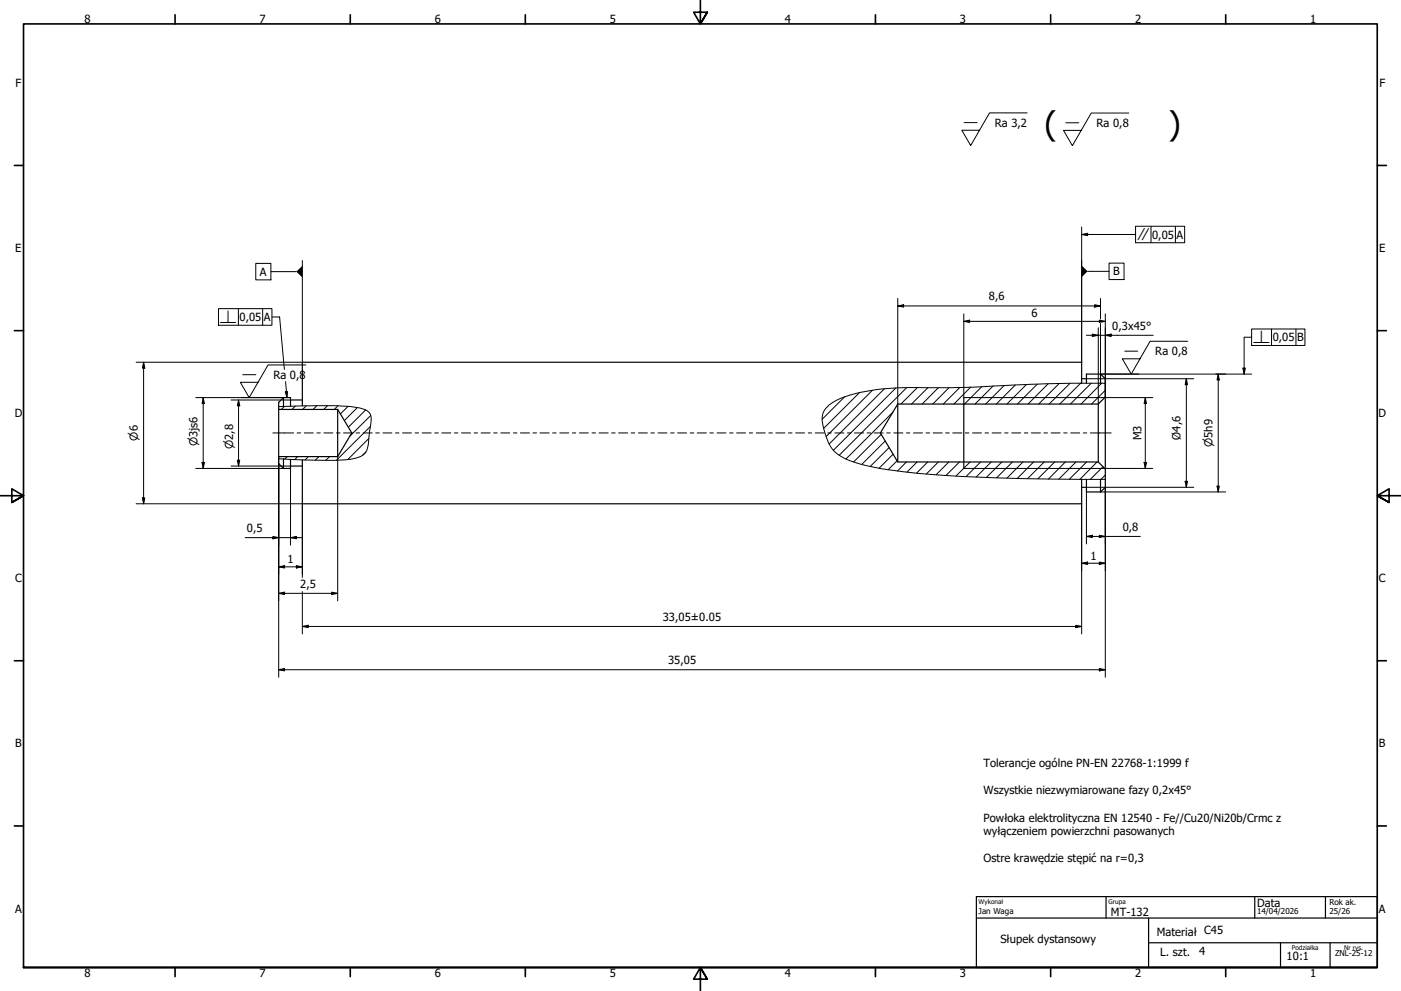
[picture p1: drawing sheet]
<svg xmlns="http://www.w3.org/2000/svg" width="594mm" height="420mm" viewBox="0 0 594 420" stroke-linecap="round" stroke-linejoin="round" font-family="sans-serif">
<!-- layer: Hatch (ISO) -->
<g fill="none" stroke="#000" stroke-width=".42">
<path d="M120.6 172.3l-1.3 1.3M125.2 172.2l-1.4 1.4M129.9 172.1l-1.6 1.5M134.4 172l-1.6 1.6M138.9 172l-1.6 1.6M143.3 172.1l-1.5 1.5M147.6 172.3l-3.3 3.2M151.6 172.8l-5.6 5.5M155.1 173.8l-7.4 7.3M157.2 176.1l-8.9 8.9M358.1 168.3l-9.5 9.5M364.4 166.5l-15.2 15.2"/>
<path d="M370 165.5l-19.7 19.6M375 164.9l-23.4 23.4M378.7 174.7l-20 19.9M379.9 164.5l-26.5 26.4M384.5 164.3l-28.6 28.7M389 164.3l-7 7M393.4 164.4l-6.9 6.9M397.9 164.4l-6.9 6.9M402.4 164.4l-6.9 6.9M407 164.3l-7 7M411.6 164.1l-7.1 7.2M416.3 163.9l-7.3 7.4"/>
<path d="M421.1 163.7l-7.7 7.6M425.8 163.4l-7.8 7.9M430.5 163.2l-8 8.1M435.2 163l-8.2 8.3M439.9 162.9l-8.5 8.4M444.5 162.7l-8.6 8.6M449.1 162.6l-8.7 8.7M453.7 162.5l-8.8 8.8M458.2 162.5l-8.8 8.8M462.7 162.5l-8.8 8.8M467.2 162.5l-8.8 8.8M468.7 165.5l-5.8 5.8"/>
<path d="M121.8 193.6l-1.1 1.1M126.2 193.6l-1.2 1.3M130.7 193.6l-1.4 1.5M135.3 193.6l-1.6 1.5M139.8 193.6l-1.7 1.6M155.1 191.6l-1.3 1.4M156.4 185.9l-9 9M157.1 180.8l-14.4 14.3M373.6 184.2l-11.7 11.7M375.3 187l-9.9 10M377 189.8l-8 8M378.7 192.6l-6 5.9"/>
<path d="M380.4 195.4l-3.8 3.8M384.4 195.9l-3.8 3.8M388.9 195.9l-4.3 4.3M393.4 195.9l-4.7 4.7M397.9 195.9l-5.1 5.1M402.3 195.9l-5.4 5.4M406.8 195.9l-5.7 5.7M411.4 195.9l-6 5.9M415.8 195.9l-6.2 6.1M420.3 195.9l-6.3 6.3M424.8 195.9l-6.5 6.5M429.3 195.9l-6.7 6.7"/>
<path d="M433.8 195.9l-6.8 6.8M438.3 195.9l-6.9 7M442.8 195.9l-7.1 7M447.2 195.9l-7.1 7.1M451.7 195.9l-7.1 7.2M456.2 195.9l-7.2 7.2M460.8 195.9l-7.3 7.3M465.2 195.9l-7.3 7.3M467.7 197.9l-5.4 5.3M468.7 201.4l-1.8 1.8"/>
</g>
<!-- layer: Break Line (ISO) -->
<path d="M118.2 172.4a189.6 189.6 0 0 1 34.2 .6 5 5 0 0 1 4.9 6.2l-1.2 9.4a5.9 5.9 0 0 1-5.2 5.6 94.6 94.6 0 0 1-22.7 .8l-10-.5M468.7 162.5a828.4 828.4 0 0 0-59.2 1.8l-14.5 .1a115.4 115.4 0 0 0-35 3.2 17.2 17.2 0 0 0-10.8 6.9l-.5 1.8a25.3 25.3 0 0 0 4.7 14.7 24.3 24.3 0 0 0 12.1 6 247.5 247.5 0 0 0 49.2 5.3l18.9 .6 35.1 .3" fill="none" stroke="#000" stroke-width=".42"/>
<!-- layer: Visible (ISO) -->
<g fill="none" stroke="#000" stroke-width=".51">
<path d="M466.7 158.6l2 2v38.3M466.7 158.6v3.9M466.7 158.6h-6v3.9M118.2 173.6v23l2 2M120.2 168.6l-2 2v3h25l6 10-6 10h-25M120.2 168.6v3.7M120.2 168.6h3v3.7M123.2 169.6h5M143.2 173.6v20M380.7 171.3v24.6M408.7 168.6v30M458.7 162.5v-8.9h-330.5v18.5"/>
<path d="M458.7 160.6h2M465.7 171.3v24.6M468.7 168.3l-3 3h-85l-7.4 12.3 7.4 12.3h85l3 3v7.7l-2 2M120.2 194.6v4M123.2 194.8v3.8h-3M123.2 197.6h5M128.2 195v18.6h330.5v-10.4M458.7 206.6h2M460.7 203.2v5.4h6M466.7 203.2v5.4"/>
</g>
<!-- layer: Visible Narrow (ISO) -->
<path d="M408.7 168.6h59.7M408.7 198.6h59.7" fill="none" stroke="#000" stroke-width=".42"/>
<!-- layer: Border (ISO) -->
<g fill="none" stroke="#000" stroke-width=".7">
<path d="M74.2 6.3v3.8M148.5 6.3v3.8M222.8 6.3v3.8M297 .2v9.9l-2.9-4.9h5.8l-2.9 4.9 2.9-4.9M371.2 6.3v3.8M445.5 6.3v3.8M519.7 6.3v3.8M6.1 70.1h3.9M584 70.1h3.9M6.1 140.2h3.9M584 140.2h3.9M0 210.2h10l-5-3v5.8l5-2.8-5 2.8"/>
<path d="M594 210.2h-10l5-3v5.8l-5-2.8 5 2.8M6.1 280.1h3.9M584 280.1h3.9M6.1 350.2h3.9M584 350.2h3.9M10 410.2v-400.1h574v400.1h-574h574M74.2 410.2v3.9M148.5 410.2v3.9M222.8 410.2v3.9M299.9 415.1l-2.9-4.9 2.9 4.9h-5.8l2.9-4.9v10M371.2 410.2v3.9M445.5 410.2v3.9"/>
<path d="M519.7 410.2v3.9"/>
</g>
<!-- layer: Title (ISO) -->
<path d="M414 380.2h170v30h-170zM414 389.2h170M469 380.2v9M487 399.7h97M487 389.2v21M532.1 380.2v9M543 399.7v10.5M562 380.2v9M564 399.7v10.5" fill="none" stroke="#000" stroke-width=".51"/>
<!-- layer: Centerline (ISO) -->
<g fill="none" stroke="#000" stroke-width=".42">
<path d="M115.7 183.6h8.8M126 183.6h1.5M129 183.6h3.8M134.4 183.6h1.4M137.4 183.6h3.8M142.7 183.6h1.5M145.7 183.6h3.8M151 183.6h1.5M154 183.6h3.9M159.3 183.6h1.5M162.4 183.6h3.8M167.7 183.6h1.5"/>
<path d="M170.7 183.6h3.8M176 183.6h1.5M179 183.6h3.8M184.3 183.6h1.6M187.3 183.6h3.9M192.7 183.6h1.5M195.7 183.6h3.8M201 183.6h1.5M204 183.6h3.8M209.4 183.6h1.4M212.3 183.6h3.9M217.7 183.6h1.5"/>
<path d="M220.7 183.6h3.8M226 183.6h1.5M229 183.6h3.9M234.3 183.6h1.5M237.4 183.6h3.8M242.7 183.6h1.5M245.7 183.6h3.8M251 183.6h1.5M254 183.6h3.9M259.3 183.6h1.6M262.3 183.6h3.9M267.7 183.6h1.5"/>
<path d="M270.7 183.6h3.8M276 183.6h1.5M279 183.6h3.8M284.4 183.6h1.5M287.3 183.6h3.8M292.7 183.6h1.5M295.7 183.6h3.8M301 183.6h1.5M304 183.6h3.8M309.4 183.6h1.4M312.4 183.6h3.8M317.7 183.6h1.5"/>
<path d="M320.7 183.6h3.8M326 183.6h1.5M329 183.6h3.9M334.3 183.6h1.6M337.4 183.6h3.8M342.7 183.6h1.5M345.7 183.6h3.8M351 183.6h1.5M354 183.6h3.8M359.3 183.6h1.6M362.3 183.6h3.9M367.7 183.6h1.5"/>
<path d="M370.6 183.6h3.9M376 183.6h1.5M379 183.6h3.8M384.4 183.6h1.4M387.3 183.6h3.9M392.7 183.6h1.5M395.7 183.6h3.8M401 183.6h1.5M404 183.6h3.9M409.3 183.6h1.5M412.4 183.6h3.8M417.7 183.6h1.5"/>
<path d="M420.7 183.6h3.8M426 183.6h1.5M429 183.6h3.8M434.3 183.6h1.6M437.3 183.6h3.9M442.7 183.6h1.5M445.7 183.6h3.8M451 183.6h1.5M454 183.6h3.8M459.4 183.6h1.4M462.3 183.6h8.9"/>
</g>
<!-- layer: Symbol (ISO) -->
<g fill="none" stroke="#000" stroke-width=".42">
<path d="M408.8 52h5.5M435.5 47.9h-15.9l-8 13.8-3.7-6.5h7.4M451.9 52h5.6M478.7 47.9h-16l-8 13.9-3.7-6.5h7.5M458.7 99.4l2.5-.5v1zM458.7 96.2v57.4M458.7 99.4h22.8M481.5 95.9h20.8v7h-20.8zM488.1 95.9v7M498.4 95.9v7M108.5 111.7h6.4v7h-6.4zM114.9 115.2h10.8"/>
<path d="M128.2 110.5v43.1M461.2 115h9.1M470.3 111.5h6.3v7h-6.3zM92.6 130.9h22.7v7h-22.7zM101.1 130.9v7M111.4 130.9v7M115.3 134.4l3.3-.1 2 22.3M530.7 139.5h22.6v7h-22.6zM539.2 139.5v7M549.5 139.5v7M102.9 158.9h5.6M129.7 154.7h-16l-8 13.9-3.8-6.5h7.5"/>
<path d="M466.7 158.6h16.2M476.9 148.9h5.5M503.7 144.7h-16l-8 13.9-3.8-6.5h7.5M515.6 158.6h15.1M527 156.1h1.1l-.5 2.5zM530.7 143h-3.1v15.6M102.5 168.6h17.7M121 166.2l.9-.2-.2 2.6zM121.1 161.8l.6 6.8"/>
</g>
<!-- layer: Dimension (ISO) -->
<g fill="none" stroke="#000" stroke-width=".42">
<path d="M380.7 129.7l2.5-.5v1zM380.7 129.7h86M380.7 126.5v44.8M408.7 136.2l2.5-.5v1zM408.7 136.2h60M408.7 133.1v35.5M464.2 129.2l2.5 .5-2.5 .5zM465.7 139v32.3M466.2 135.7l2.5 .5-2.5 .5zM466.7 137.2v21.4h53M466.7 126.5v8.7M468.7 133.1v35.2"/>
<path d="M57.7 153.6h70.5M60.9 153.6l.5 2.5h-1zM60.9 153.6v60M460.7 142.2h28.3M463.2 141.6l2.5 .6-2.5 .5zM468.7 142.2l2.5-.6v1.1zM516.6 158.6l.4 2.5h-.9zM516.6 158.6v50M83 168.6h37.2M86.2 168.6l.5 2.5h-1zM86.2 168.6v30M98 169.6h25.2"/>
<path d="M101.2 169.6l.5 2.5h-1.1zM101.2 169.6v28M460.7 160.6h45.5M468.4 168.6h20.4M485.6 168.6l.6 2.5h-1.1zM485.6 168.6v30M503 160.6l.6 2.5h-1.1zM503 160.6v46M83 198.6h37.2M85.7 196.1h1l-.5 2.5zM98 197.6h25.2M100.6 195.1h1.1l-.5 2.5z"/>
<path d="M118.2 193.6v93.5M123.2 198.6v32.5M143.2 193.6v61.1M468.4 198.6h20.4M485.1 196.1h1.1l-.6 2.5zM57.7 213.6h70.5v31.2M60.4 211.1h1l-.5 2.5zM458.7 213.6v55.2M460.7 208.6v22M460.7 206.6h45.5M466.7 208.6h53M468.7 206.6v80.5"/>
<path d="M502.5 204.1h1.1l-.6 2.5zM516.1 206.1h.9l-.4 2.5zM103.9 227.9h24.3M115.7 227.4l2.5 .5-2.5 .6zM123.2 227.9l2.5-.5v1.1zM125.7 239.8l2.5 .5-2.5 .5zM458.7 238.8l2.5-.5v1zM458.7 238.8h10M460.7 227.4l2.5-.5v1zM460.7 227.4h22.9M466.2 226.9l2.5 .5-2.5 .5zM466.2 238.3l2.5 .5-2.5 .5z"/>
<path d="M118.2 251.6l2.4-.5v1zM118.2 240.3l2.4-.5v1zM118.2 251.6h25M118.2 240.3h10M128.2 250.8v18M140.7 251.1l2.5 .5-2.5 .5zM128.2 265.6l2.5-.5v1zM128.2 265.6h330.5M456.2 265.1l2.5 .5-2.5 .5zM118.2 284l2.4-.6v1.1zM118.2 284h350.5M466.2 283.4l2.5 .6-2.5 .5z"/>
</g>
<g fill="#000">
<path d="M380.7 129.7l2.5-.5v1zM408.7 136.2l2.5-.5v1zM464.2 129.2l2.5 .5-2.5 .5zM466.2 135.7l2.5 .5-2.5 .5zM60.9 153.6l.5 2.5h-1zM463.2 141.6l2.5 .6-2.5 .5zM468.7 142.2l2.5-.6v1.1zM86.2 168.6l.5 2.5h-1zM101.2 169.6l.5 2.5h-1.1zM485.6 168.6l.6 2.5h-1.1zM503 160.6l.6 2.5h-1.1zM516.6 158.6l.4 2.5h-.9z"/>
<path d="M85.7 196.1h1l-.5 2.5zM100.6 195.1h1.1l-.5 2.5zM485.1 196.1h1.1l-.6 2.5zM60.4 211.1h1l-.5 2.5zM502.5 204.1h1.1l-.6 2.5zM516.1 206.1h.9l-.4 2.5zM115.7 227.4l2.5 .5-2.5 .6zM118.2 240.3l2.4-.5v1zM123.2 227.9l2.5-.5v1.1zM458.7 238.8l2.5-.5v1zM460.7 227.4l2.5-.5v1zM466.2 226.9l2.5 .5-2.5 .5z"/>
<path d="M466.2 238.3l2.5 .5-2.5 .5zM118.2 251.6l2.4-.5v1zM125.7 239.8l2.5 .5-2.5 .5zM140.7 251.1l2.5 .5-2.5 .5zM128.2 265.6l2.5-.5v1zM456.2 265.1l2.5 .5-2.5 .5zM118.2 284l2.4-.6v1.1zM466.2 283.4l2.5 .6-2.5 .5z"/>
</g>
<!-- layer: Symbol (ISO) -->
<path d="M458.7 99.4l2.5-.5v1zM125.7 115.2l2.5-2.5v4.9zM458.7 112.6l2.5 2.4-2.5 2.5zM527 156.1h1.1l-.5 2.5zM121 166.2l.9-.2-.2 2.6z" fill="#000"/>
<g font-size="13.7">
<text x="442.9" y="57.2">(</text>
<text x="495.5" y="57.2">)</text>
</g>
<g font-size="4.8">
<text x="35.8" y="9.8">8</text>
<text x="110" y="9.8">7</text>
<text x="184.3" y="9.8">6</text>
<text x="258.6" y="9.8">5</text>
<text x="332.8" y="9.8">4</text>
<text x="407" y="9.8">3</text>
<text x="481.3" y="9.8">2</text>
<text x="555.6" y="9.8">1</text>
<text x="6.6" y="36.9">F</text>
<text x="584.9" y="36.9">F</text>
<text x="421.8" y="53.7">Ra 3,2</text>
<text x="464.9" y="53.8">Ra 0,8</text>
<text x="488.6" y="101.1">0,05</text>
<text x="498.9" y="101.1">A</text>
<text x="6.5" y="106.9">E</text>
<text x="584.8" y="106.9">E</text>
<text x="110.2" y="116.9">A</text>
<text x="472" y="116.8">B</text>
<text x="419.4" y="127.3">8,6</text>
<text x="101.6" y="136.1">0,05</text>
<text x="111.9" y="136.1">A</text>
<text x="437.4" y="134.6">6</text>
<text x="471.6" y="139.8">0,3x45°</text>
<text x="539.7" y="144.8">0,05</text>
<text x="550" y="144.8">B</text>
<text x="489.9" y="150.6">Ra 0,8</text>
<text x="116" y="160.6">Ra 0,8</text>
<text x="6.2" y="176.9">D</text>
<text x="584.5" y="176.9">D</text>
<text x="484.1" y="186.7" transform="rotate(-90 484.1 186.7)">M3</text>
<text x="500.6" y="186.4" transform="rotate(-90 500.6 186.4)">Ø4,6</text>
<text x="104.7" y="225.5">0,5</text>
<text x="476.1" y="225">0,8</text>
<text x="121.9" y="238.8">1</text>
<text x="462.3" y="237.3">1</text>
<text x="6.4" y="246.9">C</text>
<text x="127.3" y="249.2">2,5</text>
<text x="584.7" y="246.9">C</text>
<text x="281.1" y="263.2">33,05±0.05</text>
<text x="283.3" y="281.5">35,05</text>
<text x="6.4" y="316.9">B</text>
<text x="584.7" y="316.9">B</text>
<text x="417" y="325.4">Tolerancje ogólne PN-EN 22768-1:1999 f</text>
<text x="417" y="336.8">Wszystkie niezwymiarowane fazy 0,2x45°</text>
<text x="417" y="348.4">Powłoka elektrolityczna EN 12540 - Fe//Cu20/Ni20b/Crmc z</text>
<text x="417" y="354.1">wyłączeniem powierzchni pasowanych</text>
<text x="417" y="365.7">Ostre krawędzie stępić na r=0,3</text>
<text x="6.4" y="386.9">A</text>
<text x="471.1" y="388.2">MT-132</text>
<text x="533" y="384.7">Data</text>
<text x="584.7" y="386.9">A</text>
<text x="424.2" y="399.8">Słupek dystansowy</text>
<text x="490.5" y="397">Materiał C45</text>
<text x="492" y="405.5">L. szt.</text>
<text x="508.5" y="404.9">4</text>
<text x="545.6" y="407.1">10:1</text>
<text x="35.8" y="414.1">8</text>
<text x="110" y="414.1">7</text>
<text x="184.3" y="414.1">6</text>
<text x="258.6" y="414.1">5</text>
<text x="332.8" y="414.1">4</text>
<text x="407" y="414.1">3</text>
<text x="481.3" y="414.1">2</text>
<text x="555.6" y="414.1">1</text>
</g>
<g font-size="4.6">
<text x="482" y="102">∥</text>
<text x="93.1" y="136.9">⟂</text>
<text x="531.2" y="145.6">⟂</text>
<text x="58.5" y="186.9" transform="rotate(-90 58.5 186.9)">⌀6</text>
<text x="83.7" y="189.3" transform="rotate(-90 83.7 189.3)">⌀3js6</text>
<text x="98.8" y="190.5" transform="rotate(-90 98.8 190.5)">⌀2,8</text>
<text x="514.2" y="189.5" transform="rotate(-90 514.2 189.5)">⌀5h9</text>
</g>
<g font-size="3.4">
<text x="563.8" y="383.6">Rok ak.</text>
<text x="415" y="387.5">Jan Waga</text>
<text x="533" y="387.7">14/04/2026</text>
<text x="563.8" y="387.7">25/26</text>
<text x="566.1" y="405.5">ZNL-25-12</text>
</g>
<g font-size="2.7">
<text x="415" y="383.3">Wykonał</text>
<text x="470" y="383.2">Grupa</text>
<text x="547.8" y="402.8">Podziałka</text>
<text x="570" y="402.7">Nr rys.</text>
</g>
</svg>
